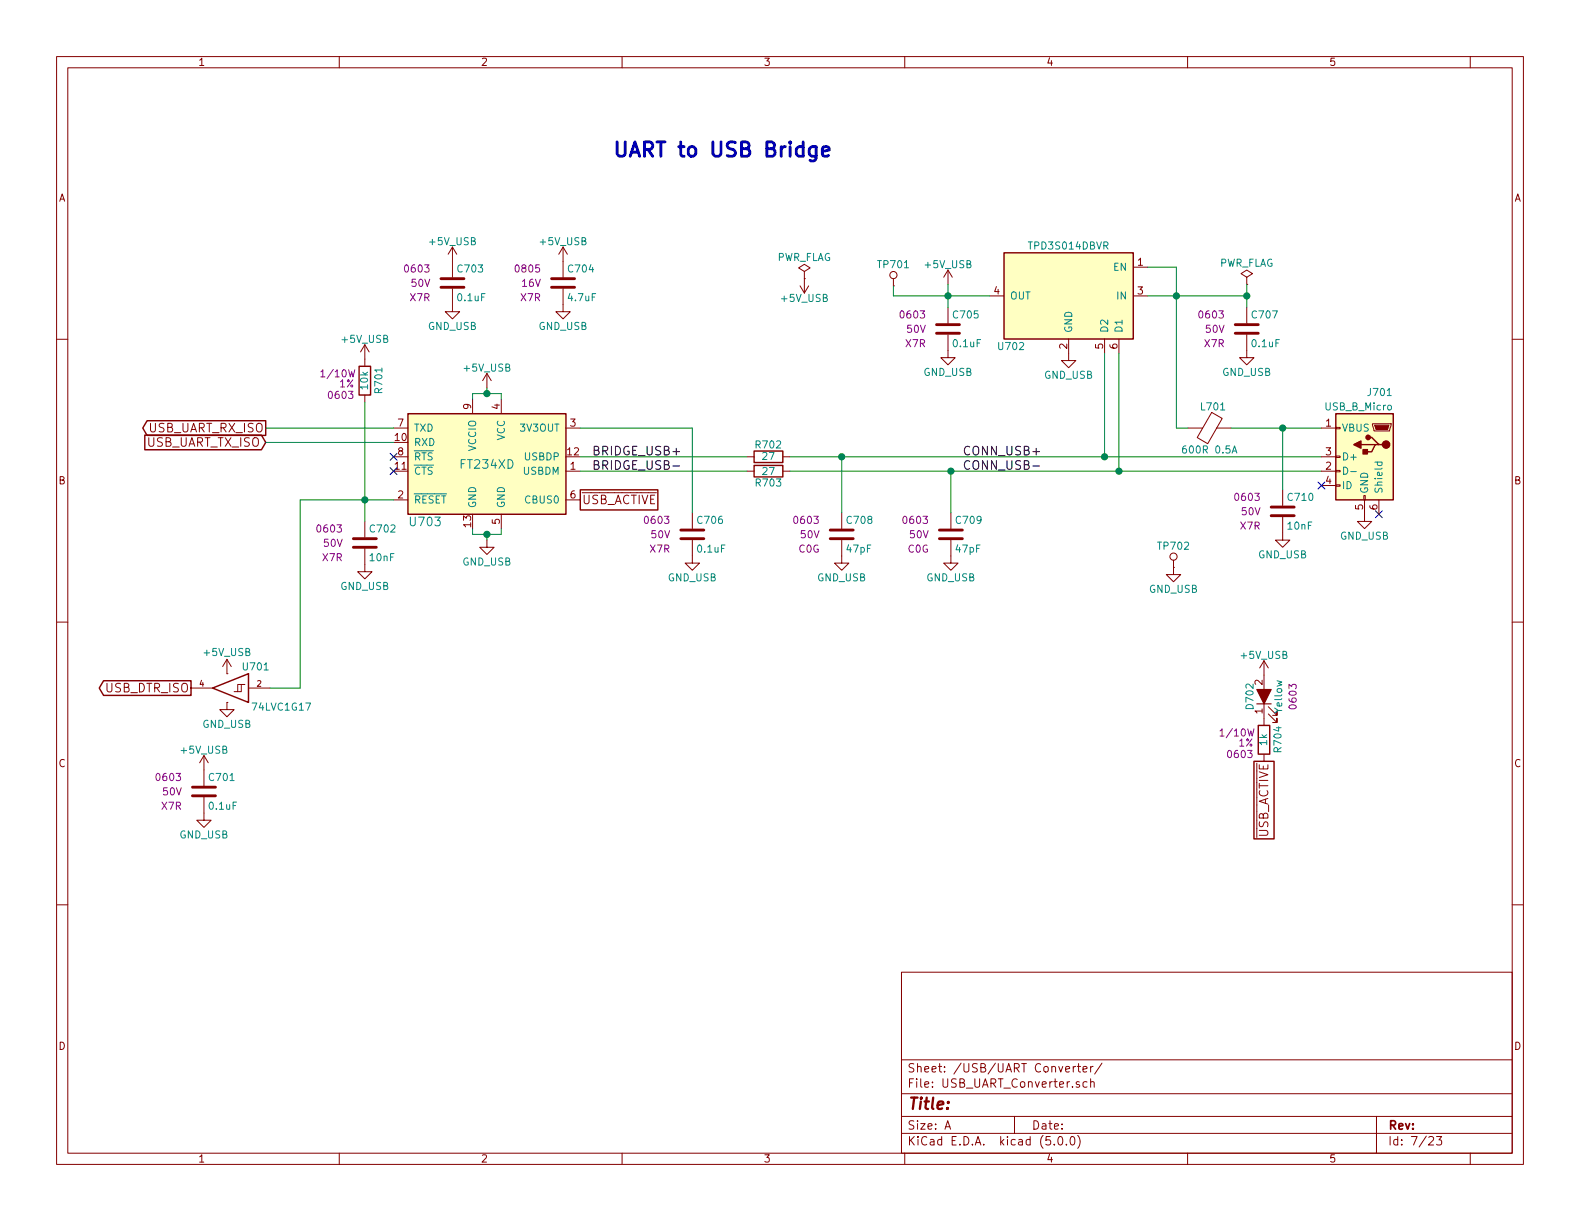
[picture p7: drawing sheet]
<svg xmlns="http://www.w3.org/2000/svg" width="279mm" height="216mm" viewBox="0 0 279 216" stroke-linecap="round" stroke-linejoin="round" font-family="sans-serif">
<g fill="none" stroke="#840000" stroke-width=".18">
<path d="M10 10h259.4v195.9h-259.4zM12 12h255.4v191.9h-255.4zM60 10v2M110 10v2M160 10v2M210 10v2M260 10v2M10 60h2M80 51.1v4h1.3l-1.3 1.3-1.3-1.3h1.3M80 43.7v5.3M80 43.7l-.8 1.3M80 43.7l.8 1.3"/>
<path d="M99.6 51.1v4h1.2l-1.2 1.3-1.3-1.3h1.3M99.6 43.7l-.8 1.3M99.6 43.7v5.3M99.6 43.7l.7 1.3M141.5 50.5l.7 1.3M142.2 48l1.1-.6-1.1-.7-1 .7 1 .6v1.3M142.2 49.3h.1M142.2 49.3v2.5M143 50.5l-.8 1.3M158 50.5h.1M158 49.3v1.2M167.6 59.2v4h1.3l-1.3 1.3-1.2-1.3h1.2"/>
<path d="M167.6 47.8l-.7 1.2M167.6 47.8v2.5M167.6 54.4v2.8M167.6 47.8l.8 1.2M175 52.3h2.5M189 59.9v3.9h1.2l-1.2 1.2-1.3-1.2h1.3M195.3 59.9v2.6M197.9 59.9v2.6M200.4 47.2h2.5M200.4 52.3h2.5M220.5 59.2v4h1.2l-1.2 1.3-1.3-1.3h1.3M220.5 49l1-.6-1-.6-1 .6 1 .6v1.3"/>
<path d="M220.5 50.3h.1M220.5 54.4v2.8M267.4 60h2M64.5 61v3.8M64.5 69.9v1.2M64.5 61l-.7 1.2M64.5 61l.8 1.2M69.6 75.7h2.5M83.6 70.6v2.6M86.1 66l-.8 1.3M86.1 66v2.6M86.1 66l.8 1.3"/>
<path d="M88.6 70.6v2.6M100.1 75.7h2.5M210.1 75.7h2.5M214.3 72.9l1.8 1.1-2.5 4.5-1.9-1.1zM215.1 75.7h2.6M233.7 75.7h2.5M236.2 75.6h.8v.2h-.8zM242.7 74.9h3.3v.3l-.3 1h-2.7zM64.5 97v4.1h1.3l-1.3 1.3-1.3-1.3h1.3M64.5 92.2v2.8M69.6 88.4h2.5M69.6 80.8h2.5"/>
<path d="M86.1 95.5v1.3h1.3l-1.3 1.2-1.3-1.2h1.3M88.6 90.9v2.6M100.1 83.3h2.5M100.1 88.4h2.5M122.4 95.5v4.1h1.3l-1.3 1.2-1.2-1.2h1.2M122.4 90.7v2.8M132.1 83.3h1.2M132.1 80.8h1.2M138.4 83.3h1.3M138.4 80.8h1.3M148.8 95.5v4.1h1.3l-1.3 1.2-1.2-1.2h1.2M148.8 90.7v2.8"/>
<path d="M168.1 95.5v4.1h1.3l-1.3 1.2-1.2-1.2h1.2M168.1 90.7v2.8M207.5 99.1v1.2M226.8 91.4v4.1h1.3l-1.3 1.3-1.2-1.3h1.2M226.8 86.6v2.8M233.7 83.3h2.5M233.7 80.8h2.5M233.7 85.9h2.5M236.2 85.7h.8v.3h-.8zM236.2 83.2h.8v.2h-.8zM236.2 80.6h.8v.3h-.8zM241.2 87.6h.2v.8h-.2z"/>
<path d="M241.3 88.4v3.8h1.3l-1.3 1.3-1.3-1.3h1.3M243.8 88.4v2.5M10 110h2M40.1 119.1h.1M40.1 116.6l-.7 1.3M40.1 116.6v2.5M40.1 116.6l.8 1.3M207.5 100.3h.1M207.5 100.3v1.3h1.3l-1.3 1.3-1.3-1.3h1.3M223.5 116.8v11.5M223.5 116.8l-.7 1.3M223.5 116.8l.8 1.3"/>
<path d="M267.4 110h2M33.8 121.7h3.8M36.1 133.6v5.3M36.1 133.6l-.8 1.3M36.1 133.6l.7 1.3M40.1 124.2v1.3h1.3l-1.3 1.2-1.2-1.2h1.2M40.1 124.2h.1M42.7 121h-.7v1.3M43.3 121h-.6v1.3h-1.3M43.9 121.7h3.9M223.5 133.4v1.2M224.3 126.2l1.5 1.6v-.8v.8h-.8"/>
<path d="M224.3 125l1.5 1.5v-.8v.8h-.8M10 160h2M36.1 141v4h1.2l-1.2 1.3-1.3-1.3h1.3M267.4 160h2M159.4 171.9h108v32h-108zM159.4 197.4h108M159.4 193.4h108M159.4 187.4h108M167.1 199.7l.5-1.5 .5 1.5M167.2 199.2h.8M179.4 197.4v3M189.8 188.6v1"/>
<path d="M190.2 188.6l-.4 .2M190.5 188.6h.6M190.7 188.1v1.3l.4 .2M190.9 191.3h-.4l-.2 .2 .1 .2 .5 .1v.4h-.6M191.5 189.1l.7-.2v-.3h-.5l-.2 .2 .1 .7h.6M192.2 191.3h-.4l-.3 .2 .1 .6 .2 .2 .4-.1M192.9 191.4l.2-.1h.3l.1 1M192.9 188.6v1M192.9 190.8v1.5M193.3 188.6l-.4 .2M194.9 188l-1.3 1.9M243.4 197.4v6.5"/>
<path d="M60 203.9v2M110 203.9v2M159.4 200.4h108M160 203.9v2M186.4 202.3v.2M187.2 201.1l.4-.1a.94 .94 0 0 1 0 1.5 .79 .79 0 0 1-.4-1.4zM188.6 202.3v.2M189.4 201.1l.3-.1a.94 .94 0 0 1 0 1.5 .82 .82 0 0 1-.3-1.4zM190.6 200.8a1.71 1.71 0 0 1 0 2.2M210 203.9v2M252.7 201.1l.2-.1h.3l.3 .4-.9 1.1h.9M254 201h.9l-.4 .5 .4 .2v.6l-.2 .2-.7-.2"/>
<path d="M260 203.9v2"/>
<circle cx="158" cy="48.6" r=".63"/>
<circle cx="207.5" cy="98.4" r=".63"/>
</g>
<g fill="none" stroke="#840000" stroke-width=".25">
<path d="M177.5 44.7h22.9v15.2h-22.9zM25.6 76.9h20.6l.8 1.3-.8 1.3h-20.6zM26 74.4h21v2.6h-21l-.8-1.3zM63.5 64.8h2v5.1h-2zM72.1 73.2h28v17.7h-28zM133.3 79.8h5.1v2h-5.1zM236.2 73.2h10.2v15.2h-10.2zM240.7 78.6h2.5M241.9 77.3h.7l1.2 1.3h.7M243.8 78.6h-.6l-.6 1.3h-1.3M102.6 86.6h13.7v3.6h-13.7zM133.3 82.3h5.1v2h-5.1z"/>
<path d="M18.3 120.4h15.5v2.6h-15.5l-.7-1.3zM37.6 121.7l6.3-2.6v5.1zM221.7 134.6h3.6v13.7h-3.6zM222.5 128.3h2v5.1h-2z"/>
</g>
<path d="M222.2 124.5h2.6" fill="none" stroke="#840000" stroke-width=".2"/>
<path d="M222.2 121.9h2.6l-1.3 2.6z" fill="#840000" stroke="#840000" stroke-width=".2"/>
<g fill="none" stroke="#008400" stroke-width=".18">
<path d="M158 50.5v1.8h17M167.6 50.3v4.1M202.9 47.2h5.1v28.5h2.1M202.9 52.3h17.6M220.5 50.3v4.1M47 75.7h22.6M47 78.2h22.6M64.5 71.1v21.1M83.6 70.6v-1h5v1M86.1 68.6v1M102.6 75.7h19.8v15M195.3 62.5v18.3"/>
<path d="M197.9 62.5v20.8M217.7 75.7h16M226.8 75.7v10.9M69.6 88.4h-16.5v33.3h-5.3M83.6 93.5v1h5v-1M86.1 94.5v1M102.6 80.8h29.5M102.6 83.3h29.5M139.7 80.8h94M139.7 83.3h94M148.8 80.8v9.9M168.1 83.3v7.4"/>
</g>
<g fill="#ffffc2" stroke="#ffffc2" stroke-width=".18">
<path d="M177.5 44.7h22.9v15.2h-22.9z"/>
<path d="M72.1 73.2h28v17.7h-28z"/>
<path d="M236.2 73.2h10.2v15.2h-10.2z"/>
</g>
<g fill="#008400" stroke="#008400" stroke-width=".25">
<circle cx="208" cy="52.3" r=".51"/>
<circle cx="167.6" cy="52.3" r=".51"/>
<circle cx="86.1" cy="69.6" r=".51"/>
<circle cx="226.8" cy="75.7" r=".51"/>
<circle cx="86.1" cy="94.5" r=".51"/>
<circle cx="195.3" cy="80.8" r=".51"/>
<circle cx="197.9" cy="83.3" r=".51"/>
<circle cx="148.8" cy="80.8" r=".51"/>
<circle cx="168.1" cy="83.3" r=".51"/>
<circle cx="64.5" cy="88.4" r=".51"/>
<circle cx="220.5" cy="52.3" r=".51"/>
</g>
<g fill="none" stroke="#840000" stroke-width=".51">
<path d="M78 50.8h4M78 49.3h4M97.5 50.8h4.1M97.5 49.3h4.1M165.6 58.9h4.1M165.6 57.4h4.1M218.4 58.9h4.1M218.4 57.4h4.1M62.5 95.3h4M62.5 96.8h4M120.4 95.3h4.1M120.4 93.7h4.1"/>
<path d="M146.8 95.3h4.1M146.8 93.7h4.1M166.1 95.3h4.1M166.1 93.7h4.1M224.8 91.2h4.1M224.8 89.7h4.1M34 139.2h4.1M34 140.7h4.1"/>
</g>
<path d="M69 80.2l1.2 1.2M69 82.7l1.2 1.2M70.2 80.2l-1.2 1.2M70.2 82.7l-1.2 1.2M233.1 85.2l1.2 1.3M234.3 85.2l-1.2 1.3M243.2 90.3l1.2 1.2M244.4 90.3l-1.2 1.2" fill="none" stroke="#000084" stroke-width=".18"/>
<path d="M217.9 80.1l.4-1.3 .4 1.3M237.6 82.6a.64 .64 0 0 1 .7 .6 .64 .64 0 0 1-.7 .7zM238.9 83.4h1M243.1 81.7h1.3M243.6 81.7v.4l.2 .2 .5-.1v-.5" fill="none" stroke="#008484" stroke-width=".18"/>
<g fill="#840000" stroke="#840000" stroke-width=".25">
<path d="M241 79.5h.8v.8h-.8z"/>
<path d="M239.4 78.6l1.3-.6v1.2z"/>
<circle cx="245.1" cy="78.6" r=".63"/>
<circle cx="241.9" cy="77.3" r=".38"/>
</g>
<path d="M243.1 75.2h2.5l-.2 .7h-2.1z" fill="#840000" stroke="#840000" stroke-width=".18"/>
<path d="M144.3 25.9v2.1a.68 .68 0 0 1-1.1 .3M144.3 26.1l-.7-.2-.5 .5v.8l.3 .3 .2 .1 .7-.1M145.4 26.8l1.2-.3-.1-.4-.7-.2-.4 .4v1l.1 .2 .3 .1 .7-.1" fill="none" stroke="#0000c2" stroke-width=".51"/>
<path d="M119 82.4h1.2M182.7 82.4h1.1" fill="none" stroke="#000" stroke-width=".18"/>
<text font-size="3.5" fill="#0000c2" x="108.2" y="27.8">UART to USB Bridge</text>
<text font-size="2.8" fill="#840000" x="160.4" y="196.2">Title:</text>
<g font-size="2.1" fill="#840000">
<text x="26.2" y="76.5">USB_UART_RX_ISO</text>
<text x="25.8" y="79">USB_UART_TX_ISO</text>
<text x="102.9" y="89.2">USB_ACTIVE</text>
<text x="18.7" y="122.4">USB_DTR_ISO</text>
<text x="224.3" y="148.3" transform="rotate(-90 224.3 148.3)">USB_ACTIVE</text>
<text x="160.4" y="189.6">Sheet: /USB/UART Converter/</text>
<text x="160.4" y="192.3">File: USB_UART_Converter.sch</text>
<text x="160.4" y="202.5">KiCad E.D.A. kicad (5.0.0)</text>
<text x="160.4" y="199.7">Size: A</text>
<text x="182.4" y="199.7">Date:</text>
<text x="245.4" y="199.7">Rev:</text>
<text x="245.4" y="202.5">Id: 7/23</text>
</g>
<g font-size="2.1" fill="#008484">
<text x="81.6" y="82.9">FT234XD</text>
<text x="72.6" y="93">U703</text>
</g>
<g font-size="2.1">
<text x="104.6" y="80.5">BRIDGE_USB+</text>
<text x="104.6" y="83.1">BRIDGE_USB-</text>
<text x="170.2" y="80.5">CONN_USB+</text>
<text x="170.2" y="83.1">CONN_USB-</text>
</g>
<g font-size="1.8" fill="#840000">
<text x="35" y="11.6">1</text>
<text x="85" y="11.6">2</text>
<text x="135" y="11.6">3</text>
<text x="185" y="11.6">4</text>
<text x="235" y="11.6">5</text>
<text x="10.4" y="35.6">A</text>
<text x="267.8" y="35.6">A</text>
<text x="201.2" y="47">1</text>
<text x="175.8" y="52.1">4</text>
<text x="201.2" y="52.1">3</text>
<text x="188.7" y="61.7" transform="rotate(-90 188.7 61.7)">2</text>
<text x="195.1" y="61.7" transform="rotate(-90 195.1 61.7)">5</text>
<text x="197.6" y="61.7" transform="rotate(-90 197.6 61.7)">6</text>
<text x="69.9" y="78">10</text>
<text x="70.4" y="75.4">7</text>
<text x="83.3" y="72.4" transform="rotate(-90 83.3 72.4)">9</text>
<text x="88.4" y="72.4" transform="rotate(-90 88.4 72.4)">4</text>
<text x="100.9" y="75.4">3</text>
<text x="234.5" y="75.4">1</text>
<text x="69.9" y="83.1">11</text>
<text x="70.4" y="80.5">8</text>
<text x="100.4" y="80.5">12</text>
<text x="100.9" y="83.1">1</text>
<text x="234.5" y="83.1">2</text>
<text x="234.5" y="80.5">3</text>
<text x="10.4" y="85.6">B</text>
<text x="70.4" y="88.1">2</text>
<text x="100.9" y="88.1">6</text>
<text x="234.5" y="85.6">4</text>
<text x="267.8" y="85.6">B</text>
<text x="83.3" y="93.2" transform="rotate(-90 83.3 93.2)">13</text>
<text x="88.4" y="92.7" transform="rotate(-90 88.4 92.7)">5</text>
<text x="241" y="90.1" transform="rotate(-90 241 90.1)">5</text>
<text x="243.6" y="90.1" transform="rotate(-90 243.6 90.1)">6</text>
<text x="223.3" y="121.1" transform="rotate(-90 223.3 121.1)">2</text>
<text x="223.3" y="126.2" transform="rotate(-90 223.3 126.2)">1</text>
<text x="10.4" y="135.6">C</text>
<text x="267.8" y="135.6">C</text>
<text x="10.4" y="185.6">D</text>
<text x="267.8" y="185.6">D</text>
<text x="35" y="205.5">1</text>
<text x="85" y="205.5">2</text>
<text x="135" y="205.5">3</text>
<text x="185" y="205.5">4</text>
<text x="235" y="205.5">5</text>
</g>
<g font-size="1.8" fill="#008484">
<text x="76" y="43.4">+5V_USB</text>
<text x="95.6" y="43.4">+5V_USB</text>
<text x="137.3" y="46.2">PWR_FLAG</text>
<text x="155.4" y="47.4">TP701</text>
<text x="163.7" y="47.4">+5V_USB</text>
<text x="182.1" y="44.1">TPD3S014DBVR</text>
<text x="196.9" y="47.9">EN</text>
<text x="215.5" y="47.2">PWR_FLAG</text>
<text x="81" y="53.3">0.1uF</text>
<text x="81.1" y="48.2">C703</text>
<text x="100.6" y="53.3">4.7uF</text>
<text x="100.6" y="48.2">C704</text>
<text x="138.3" y="53.4">+5V_USB</text>
<text x="178.6" y="53">OUT</text>
<text x="197.6" y="53">IN</text>
<text x="75.7" y="58.3">GND_USB</text>
<text x="95.2" y="58.3">GND_USB</text>
<text x="168.7" y="56.3">C705</text>
<text x="189.6" y="58.9" transform="rotate(-90 189.6 58.9)">GND</text>
<text x="196" y="58.9" transform="rotate(-90 196 58.9)">D2</text>
<text x="198.5" y="58.9" transform="rotate(-90 198.5 58.9)">D1</text>
<text x="221.5" y="56.3">C707</text>
<text x="60.6" y="60.6">+5V_USB</text>
<text x="82.1" y="65.7">+5V_USB</text>
<text x="168.7" y="61.4">0.1uF</text>
<text x="176.7" y="61.9">U702</text>
<text x="221.5" y="61.4">0.1uF</text>
<text x="65.1" y="68.8" transform="rotate(-90 65.1 68.8)">10k</text>
<text x="67.6" y="69.4" transform="rotate(-90 67.6 69.4)">R701</text>
<text x="163.3" y="66.5">GND_USB</text>
<text x="184.7" y="67">GND_USB</text>
<text x="216.2" y="66.5">GND_USB</text>
<text x="242" y="70">J701</text>
<text x="73.2" y="76.3">TXD</text>
<text x="89.3" y="77.9" transform="rotate(-90 89.3 77.9)">VCC</text>
<text x="92.2" y="76.3">3V3OUT</text>
<text x="212.5" y="72.6">L701</text>
<text x="234.4" y="72.6">USB_B_Micro</text>
<text x="237.2" y="76.3">VBUS</text>
<text x="73.2" y="78.9">RXD</text>
<text x="73.2" y="83.9">CTS</text>
<text x="73.2" y="81.4">RTS</text>
<text x="84.2" y="79.8" transform="rotate(-90 84.2 79.8)">VCCIO</text>
<text x="92.6" y="83.9">USBDM</text>
<text x="92.9" y="81.4">USBDP</text>
<text x="133.8" y="79.3">R702</text>
<text x="134.9" y="81.3">27</text>
<text x="134.9" y="84">27</text>
<text x="209.7" y="80.2">600R 0.5A</text>
<text x="237.2" y="81.4">D+</text>
<text x="73.2" y="89">RESET</text>
<text x="84.2" y="89.9" transform="rotate(-90 84.2 89.9)">GND</text>
<text x="89.3" y="89.9" transform="rotate(-90 89.3 89.9)">GND</text>
<text x="93.1" y="89">CBUS0</text>
<text x="133.8" y="86">R703</text>
<text x="227.9" y="88.6">C710</text>
<text x="237.2" y="86.5">ID</text>
<text x="241.9" y="87.4" transform="rotate(-90 241.9 87.4)">GND</text>
<text x="244.5" y="87.4" transform="rotate(-90 244.5 87.4)">Shield</text>
<text x="65.6" y="94.2">C702</text>
<text x="123.5" y="92.6">C706</text>
<text x="149.9" y="92.6">C708</text>
<text x="169.2" y="92.6">C709</text>
<text x="227.8" y="93.6">10nF</text>
<text x="237" y="95.4">GND_USB</text>
<text x="65.5" y="99.2">10nF</text>
<text x="81.8" y="100">GND_USB</text>
<text x="123.4" y="97.7">0.1uF</text>
<text x="149.8" y="97.7">47pF</text>
<text x="169.1" y="97.7">47pF</text>
<text x="204.9" y="97.2">TP702</text>
<text x="222.5" y="98.7">GND_USB</text>
<text x="60.2" y="104.3">GND_USB</text>
<text x="118.1" y="102.8">GND_USB</text>
<text x="144.5" y="102.8">GND_USB</text>
<text x="163.8" y="102.8">GND_USB</text>
<text x="203.2" y="104.8">GND_USB</text>
<text x="36.2" y="116">+5V_USB</text>
<text x="43.1" y="118.5">U701</text>
<text x="219.6" y="116.5">+5V_USB</text>
<text x="44.9" y="125.7">74LVC1G17</text>
<text x="221.7" y="125.3" transform="rotate(-90 221.7 125.3)">D702</text>
<text x="226.7" y="126" transform="rotate(-90 226.7 126)">Yellow</text>
<text x="35.8" y="128.7">GND_USB</text>
<text x="224.1" y="131.8" transform="rotate(-90 224.1 131.8)">1k</text>
<text x="32.1" y="133.3">+5V_USB</text>
<text x="226.6" y="132.9" transform="rotate(-90 226.6 132.9)">R704</text>
<text x="37.1" y="143.2">0.1uF</text>
<text x="37.1" y="138.1">C701</text>
<text x="31.7" y="148.3">GND_USB</text>
</g>
<g font-size="1.8" fill="#840084">
<text x="71.8" y="48.2">0603</text>
<text x="72.6" y="53.3">X7R</text>
<text x="72.8" y="50.7">50V</text>
<text x="91.3" y="48.2">0805</text>
<text x="92.1" y="53.3">X7R</text>
<text x="92.4" y="50.7">16V</text>
<text x="159.4" y="56.3">0603</text>
<text x="160.4" y="58.9">50V</text>
<text x="212.2" y="56.3">0603</text>
<text x="213.3" y="58.9">50V</text>
<text x="160.2" y="61.4">X7R</text>
<text x="213" y="61.4">X7R</text>
<text x="57.2" y="66.7">1/10W</text>
<text x="58.3" y="70.5">0603</text>
<text x="60" y="68.5">1%</text>
<text x="218.6" y="88.6">0603</text>
<text x="56.3" y="94.2">0603</text>
<text x="114.2" y="92.6">0603</text>
<text x="115.2" y="95.2">50V</text>
<text x="140.6" y="92.6">0603</text>
<text x="141.6" y="95.2">50V</text>
<text x="159.9" y="92.6">0603</text>
<text x="160.9" y="95.2">50V</text>
<text x="219.4" y="93.6">X7R</text>
<text x="219.6" y="91.1">50V</text>
<text x="57.1" y="99.2">X7R</text>
<text x="57.3" y="96.7">50V</text>
<text x="115" y="97.7">X7R</text>
<text x="141.3" y="97.7">C0G</text>
<text x="160.6" y="97.7">C0G</text>
<text x="229.3" y="125.1" transform="rotate(-90 229.3 125.1)">0603</text>
<text x="216.2" y="130.2">1/10W</text>
<text x="217.3" y="134">0603</text>
<text x="219" y="132">1%</text>
<text x="27.8" y="138.1">0603</text>
<text x="28.6" y="143.2">X7R</text>
<text x="28.9" y="140.6">50V</text>
</g>
<g font-size="1.4" fill="#840000">
<text x="35.3" y="121.4">4</text>
<text x="45.5" y="121.4">2</text>
</g>
</svg>
